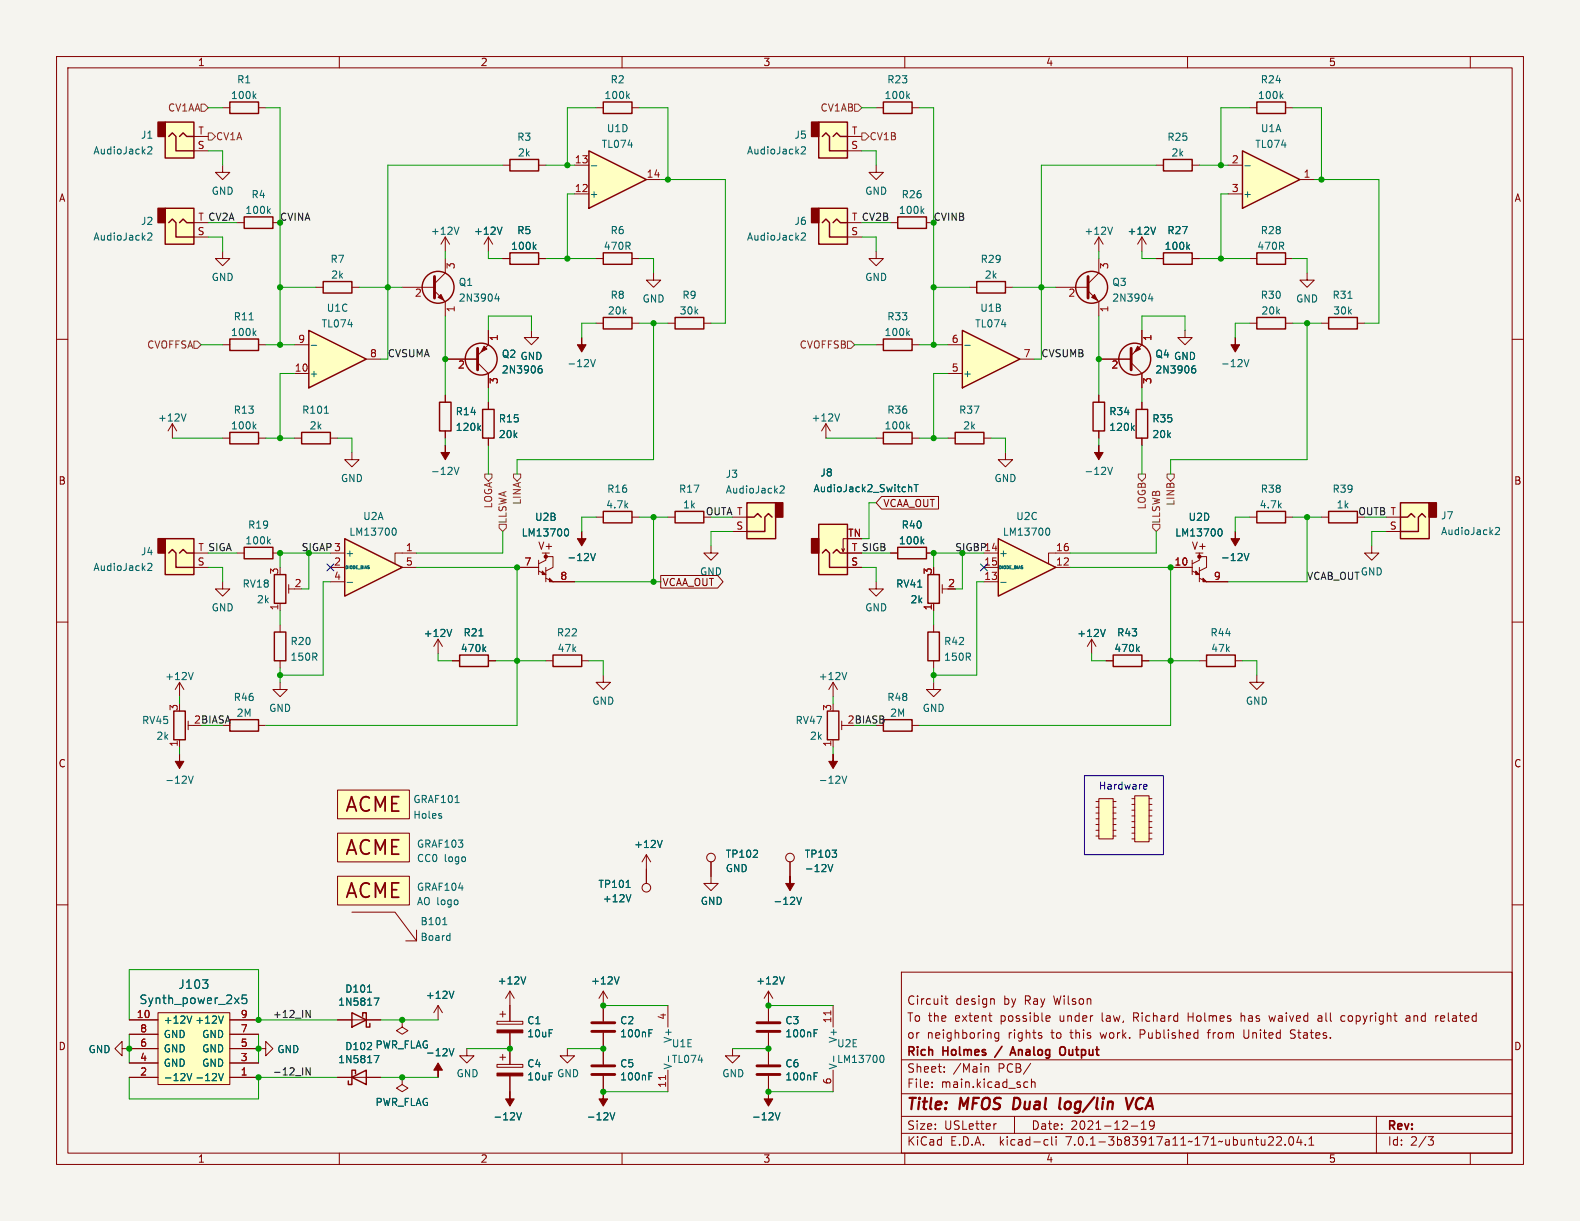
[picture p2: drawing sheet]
<svg xmlns="http://www.w3.org/2000/svg" width="279mm" height="216mm" viewBox="0 0 279 216" stroke-linecap="round" stroke-linejoin="round" font-family="sans-serif">
<path d="M0 0h279.4v215.9h-279.4z" fill="#f5f4ef" stroke="#f5f4ef" stroke-width=".18"/>
<g fill="none" stroke="#840000" stroke-width=".18">
<path d="M10 10h259.4v195.9h-259.4zM12 12h255.4v191.9h-255.4zM60 10v2M105.4 19.1h1.3M110 10v2M111.8 19.1h1.2M154.9 19.1h1.3M160 10v2M161.3 19.1h1.3M210 10v2M260 10v2M10 60h2"/>
<path d="M267.4 60h2M10 110h2M267.4 110h2M10 160h2M267.4 160h2M159.4 171.9h108v32h-108zM167 176.6h.6M167.3 176.1v1.3l.3 .2M174.8 179.6h.6M175.6 176.6l.2 .2v.8M185.2 179.6l.4 .1 .1 .3-.7 .1M246.5 179.6h.5"/>
<path d="M253.9 179.6v1M254 179.7l-.1 .2M159.4 197.4h108M159.4 193.4h108M159.4 187.4h108M164.8 192.2v.1M164.8 191.4v.1M167 189.5v.1M167 188.7v.1M174.2 188.7l.2-.1 .4 .1v.9M175.1 180.5l.3 .1M176.2 198.7l-.3 .1"/>
<path d="M176.6 182.6v1.2l-.3 .3-.3-.1M176.6 182.7l-.4-.1-.3 .3v.4l.1 .2h.6M179.4 197.4v3M181.3 191.3l.5 .1M181.8 192.2l-.5 .1M182.3 188l-1.3 2M182.4 191.4l.2-.1 .4 .1v.9M182.4 190.8v1.5M183.8 183.1l.4 .1 .1 .2-.3 .2h-.2M183.8 182.6l.4 .1M185.6 180.5l-.4 .1M200 199.1h1.2"/>
<path d="M201.8 199.7h.9M201.8 198.6l.5-.4v1.5M204.1 198.8l-.3 .3h-.4l-.1-.3 .1-.5 .4-.1 .2 .1a.99 .99 0 0 1-.3 1.4h-.3M211.4 182.6l.4 .1M211.8 183.5l-.4 .1M211.8 182.1v1.5M243.4 197.4v6.5M246.8 180.5l.2 .1M248.7 180.1v.4M60 203.9v2M110 203.9v2M159.4 200.4h108"/>
<path d="M160 203.9v2M184.9 201.5l.4 .1M185.3 202.4l-.4 .1M186 201v1.3l.2 .2M186.8 201v.1M186.8 201.5v1M210 203.9v2M224.3 202.5h.9M225.1 201.1v.5M225.8 201.1l.5-.1 .2 .1 .1 .3-.9 1.1h.9M227.3 202.4v.1M228 201.1l.3-.1a.81 .81 0 0 1 .5 .6 .81 .81 0 0 1-.3 .8l-.1 .1a.81 .81 0 0 1-.4-1.4z"/>
<path d="M229.7 200.9l-.4 1.1h1M230 201.5v1M230.8 202.4v.1M231.5 202.5h.8M231.5 201.4l.4-.4v1.5M252.5 201h1l-.5 .6 .4 .1 .1 .5-.3 .3h-.4M260 203.9v2"/>
</g>
<path d="M187.5 194.1l-.2 1.7 .3 .3M199.1 194.1l.4 2 .9-2" fill="none" stroke="#840000" stroke-width=".4"/>
<path d="M178.6 186.6l.5-1.5 .5 1.5M178.8 186.2h.7M187.5 185.3a.51 .51 0 0 1 .8 0M187.5 186.4a.51 .51 0 0 0 .8 0" fill="none" stroke="#840000" stroke-width=".3"/>
<path d="M218.4 94v1.3h.8l-.8 1.2-.7-1.2h.7z" fill="#840000" stroke="#840000" stroke-width=".18"/>
<path d="M110.9 16.9l.4 .5M111.3 16.6l-.5 .5M160.5 16.9l.3 .5M160.8 16.6l-.4 .5M220 97.9l.4 1.2 .5-1.2" fill="none" stroke="#006464" stroke-width=".18"/>
<path d="M106.7 18h5.1v2.1h-5.1zM156.2 18h5.1v2.1h-5.1z" fill="none" stroke="#840000" stroke-width=".25"/>
<path d="M104.1 26.7l10.2 5.1-10.2 5z" fill="#ffffc2"/>
<g fill="none" stroke="#840000" stroke-width=".25">
<path d="M104.1 26.7l10.2 5.1-10.2 5zM144.8 21.6h5.1v6.3h-5.1zM145.4 24.1l.6-.6 .7 .6v2.6h3.2M147.3 24.1l.7-.6 .6 .6h1.3M106.7 44.7h5.1v2h-5.1zM222.2 90.4h5.1v2.1h-5.1zM234.9 90.4h5.1v2.1h-5.1zM247.6 88.9h5.1v6.4h-5.1zM247.6 91.4h1.3l.7-.6 .6 .6M252.1 91.4l-.6-.6-.7 .6v2.6h-3.2M213.4 115.8h5v2.1h-5zM30.7 125.7h2.1v5.1h-2.1z"/>
<path d="M40.6 127.3h5.1v2h-5.1z"/>
<circle cx="77.5" cy="50.8" r="2.82"/>
<circle cx="193" cy="50.8" r="2.82"/>
</g>
<g fill="none" stroke="#840000" stroke-width=".18">
<path d="M101.6 34.3h2.5M101.6 29.2h2.5M114.3 31.8h2.5M149.9 26.7h2.5M149.9 24.1h2.5M71.1 50.8h5.7M76.8 51.4l1.9 1.9v2.6M78.7 41.9l-.7 1.3M78.7 41.9v2.6M78.7 45.7v2.6l-1.9 1.9M78.7 41.9l.8 1.3M105.4 45.7h1.3"/>
<path d="M111.8 45.7h1.2M115.6 48.3v1.2h1.2l-1.2 1.3-1.3-1.3h1.3M186.7 50.8h5.7M192.4 51.4l1.9 1.9v2.6M194.3 45.7v2.6l-1.9 1.9M201.9 41.9l-.7 1.3M201.9 41.9v2.6M201.9 41.9l.8 1.3M210.8 99.1v2.5M212.1 97.8v1.3l-1.3 .6M212.1 98.4h1.3v1.9l-1.3 .7M221 91.4h1.2"/>
<path d="M227.3 91.4h1.3M233.7 91.4h1.2M242.6 96.5v1.3h-1.3l1.3 1.3 1.2-1.3h-1.2M245.1 94h2.5M245.1 91.4h2.5M207 100.3h3.8M210.8 101l1.3 .6M212.1 102.2l1.3 .7h3.8M212.1 100.3v2.6M212.1 116.8h1.3M218.4 116.8h1.3M222.2 119.4v1.3h1.3l-1.3 1.2-1.2-1.2h1.2"/>
<path d="M31.7 120.7l-.7 1.2M31.7 120.7v2.5M31.7 130.8v1.3M31.7 120.7l.8 1.2M33.3 127.5v1.5M33.3 128.3h1M45.7 128.3h1.3M49.5 120.7v1.2h1.3l-1.3 1.3-1.2-1.3h1.2"/>
</g>
<path d="M104.6 29.3h.9M141.7 26.1l.5-.2 .2 .4-.8 .9h.8M81.2 40.2l-.5 1.2M87.8 51.9l-.3 .9h.8M88.1 52.4v.9M203.4 51.9l-.3 .9h.8M203.7 52.4v.9M204.3 40.2l-.4 1.2M215.7 93.5a.68 .68 0 0 1 .4 .6 .68 .68 0 0 1-.4 .7M264.4 93.4l.5-.1 .3 .3-.8 .9h.8M34.2 118.9l-.5 1.3" fill="none" stroke="#006464" stroke-width=".18"/>
<g fill="#ffffc2" stroke="#ffffc2" stroke-width=".18">
<path d="M247.6 88.9h5.1v6.4h-5.1z"/>
<path d="M144.8 21.6h5.1v6.3h-5.1z"/>
</g>
<g fill="#840000" stroke="#840000" stroke-width=".25">
<path d="M252.7 88.9h1.3v2.5h-1.3z"/>
<path d="M143.5 21.6h1.3v2.5h-1.3z"/>
<circle cx="212.1" cy="98.4" r=".25"/>
</g>
<g fill="#840000" stroke="#840000" stroke-width=".18">
<path d="M211.5 101l.6 .6h-.6z"/>
<path d="M212.7 102.2l.7 .7h-.7z"/>
<path d="M77.5 52.6l.5-.5 .5 1z"/>
<path d="M193.5 52.1l.6 1-1.1-.5z"/>
</g>
<path d="M76.8 48.9v3.8M192.4 48.9v3.8" fill="none" stroke="#840000" stroke-width=".51"/>
<path d="M170.2 58.4l10.1 5.1-10.1 5.1z" fill="#ffffc2"/>
<g fill="none" stroke="#840000" stroke-width=".25">
<path d="M40.6 18h5.1v2.1h-5.1zM29.2 21.6h5.1v6.3h-5.1zM29.2 36.8h5.1v6.4h-5.1zM29.8 24.1l.7-.6 .6 .6v2.6h3.2M29.8 39.4l.7-.7 .6 .7v2.5h3.2M31.7 24.1l.7-.6 .6 .6h1.3M31.7 39.4l.7-.7 .6 .7h1.3M43.2 38.4h5.1v2h-5.1zM90.2 28.2h5v2h-5zM144.8 36.8h5.1v6.4h-5.1zM145.4 39.4l.6-.7 .7 .7v2.5h3.2M147.3 39.4l.7-.7 .6 .7h1.3"/>
<path d="M40.6 59.9h5.1v2.1h-5.1zM90.2 44.7h5v2h-5zM106.7 56.1h5.1v2.1h-5.1zM119.4 56.1h5.1v2.1h-5.1zM170.2 58.4l10.1 5.1-10.1 5.1zM172.7 49.8h5.1v2h-5.1zM40.6 76.5h5.1v2h-5.1zM53.3 76.5h5.1v2h-5.1zM156.2 76.5h5.1v2h-5.1zM168.9 76.5h5.1v2h-5.1zM29.2 95.3h5.1v6.3h-5.1zM29.8 97.8l.7-.6 .6 .6v2.5h3.2"/>
<path d="M31.7 97.8l.7-.6 .6 .6h1.3M43.2 96.8h5.1v2h-5.1zM106.7 90.4h5.1v2.1h-5.1zM119.4 90.4h5.1v2.1h-5.1zM132.1 88.9h5.1v6.4h-5.1zM132.1 91.4h1.2l.7-.6 .6 .6M136.5 91.4l-.6-.6-.6 .6v2.6h-3.2M144.8 92.7h5.1v8.9h-5.1zM145.4 97.8l.6-.6 .7 .6v2.5h3.2M147.3 97.8l.7-.6 .6 .6h1.3M158.7 96.8h5.1v2h-5.1zM48.5 101.6h2v5.1h-2z"/>
<path d="M48.5 111.8h2v5h-2zM97.8 115.8h5.1v2.1h-5.1zM164.1 101.6h2v5.1h-2zM164.1 111.8h2v5h-2zM196.8 115.8h5.1v2.1h-5.1zM146.3 125.7h2v5.1h-2zM156.2 127.3h5.1v2h-5.1zM62.2 179.1l2.6 1.2-2.6 1.3zM64.1 179.7v-.6h.7v2.5h.6v-.6M62.2 190.5l2.6-1.3v2.6zM62.9 189.9v-.7h-.7v2.6h-.6v-.7"/>
<circle cx="85.1" cy="63.5" r="2.82"/>
</g>
<g fill="none" stroke="#840000" stroke-width=".18">
<path d="M39.4 19.1h1.2M45.7 19.1h1.3M34.3 39.4h2.5M34.3 26.7h2.5M34.3 24.1h2.5M39.4 29.2v1.3h1.2l-1.2 1.3-1.3-1.3h1.3M41.9 39.4h1.3M48.3 39.4h1.2M88.9 29.2h1.3M95.2 29.2h1.3M149.9 39.4h2.5M154.9 29.2v1.3h1.3l-1.3 1.3-1.2-1.3h1.2"/>
<path d="M34.3 41.9h2.5M39.4 44.5v1.2h1.2l-1.2 1.3-1.3-1.3h1.3M86.4 58.4v2.6l-1.9 1.9M86.4 41.9l-.8 1.3M86.4 41.9v2.6M86.4 41.9l.7 1.3M88.9 45.7h1.3M94 58.4v1.3h1.2l-1.2 1.3-1.3-1.3h1.3M95.2 45.7h1.3M105.4 57.2h1.3M111.8 57.2h1.2M118.1 57.2h1.3"/>
<path d="M124.5 57.2h1.2M149.9 41.9h2.5M154.9 44.5v1.2h1.3l-1.3 1.3-1.2-1.3h1.2M171.4 50.8h1.3M177.8 50.8h1.3M194.3 41.9l-.8 1.3M194.3 41.9v2.6M194.3 41.9l.8 1.3M30.5 74.9l-.8 1.3M30.5 74.9v2.6M30.5 74.9l.7 1.3M39.4 61h1.2"/>
<path d="M39.4 77.5h1.2M45.7 61h1.3M45.7 77.5h1.3M52.1 77.5h1.2M58.4 77.5h1.3M78.7 63.5h5.8M84.5 64.1l1.9 1.9v2.6M146 74.9l-.7 1.3M146 74.9v2.6M146 74.9l.8 1.3M154.9 77.5h1.3M161.3 77.5h1.3"/>
<path d="M167.6 66h2.6M167.6 61h2.6M167.6 77.5h1.3M174 77.5h1.3M180.3 63.5h2.6M34.3 97.8h2.5M41.9 97.8h1.3M48.3 97.8h1.2M62.2 80v1.3h1.3l-1.3 1.3-1.2-1.3h1.2M95.2 99.1v2.5M96.5 97.8v1.3l-1.3 .6M96.5 98.4h1.3v1.9l-1.3 .7"/>
<path d="M105.4 91.4h1.3M111.8 91.4h1.2M118.1 91.4h1.3M125.7 96.5v1.3h-1.2l1.2 1.3 1.3-1.3h-1.3M129.5 94h2.6M129.5 91.4h2.6M149.4 97l-.3 .5M149.9 95.3h-.8v2.2l-.3-.5M149.9 97.8h2.5M157.5 97.8h1.2M163.8 97.8h1.3M177.8 80v1.3h1.3l-1.3 1.3-1.3-1.3h1.3"/>
<path d="M34.3 100.3h2.5M39.4 102.9v1.2h1.2l-1.2 1.3-1.3-1.3h1.3M49.5 106.7v1.3M49.5 110.5v1.3M49.5 116.8v1.3M51.1 103.4v1.5M51.1 104.1h1M91.4 100.3h3.8M95.2 101l1.3 .6M96.5 116.8h1.3M96.5 102.2l1.3 .7h3.8M96.5 100.3v2.6"/>
<path d="M102.9 116.8h1.2M106.7 119.4v1.3h1.2l-1.2 1.2-1.3-1.2h1.3M149.9 100.3h2.5M154.9 102.9v1.2h1.3l-1.3 1.3-1.2-1.3h1.2M165.1 106.7v1.3M165.1 110.5v1.3M165.1 116.8v1.3M166.6 104.1h1M166.6 103.4v1.5M193 113l-.7 1.3M193 113v2.6M193 113l.8 1.3"/>
<path d="M195.6 116.8h1.2M201.9 116.8h1.3M147.3 120.7v2.5M147.3 130.8v1.3M147.3 120.7l-.7 1.2M147.3 120.7l.8 1.2M148.8 127.5v1.5M148.8 128.3h1.1M161.3 128.3h1.3M165.1 120.7v1.2h1.3l-1.3 1.3-1.3-1.3h1.3M114.3 151.1l-.8 1.3M114.3 151.1v5.1"/>
<path d="M114.3 151.1l.8 1.3M125.7 152.4v3.8h1.3l-1.3 1.3-1.2-1.3h1.2M139.7 152.4v2.5M193.8 147.8h.5M193.8 146.8h.5M193.8 145.8h.5M193.8 144.8h.5M193.8 143.8h.5M193.8 142.7h.5M193.8 141.7h.5M194.3 141.2h2.5v7.1h-2.5zM196.8 147.8h.6"/>
<path d="M196.8 146.8h.6M196.8 145.8h.6M196.8 144.8h.6M196.8 143.8h.6M196.8 142.7h.6M196.8 141.7h.6M200.2 148.3h.5M200.2 147.3h.5M200.2 146.3h.5M200.2 145.3h.5M200.2 144.3h.5M200.2 143.3h.5"/>
<path d="M200.2 142.2h.5M200.2 141.2h.5M200.7 140.7h2.5v8.1h-2.5zM203.2 148.3h.5M203.2 147.3h.5M203.2 146.3h.5M203.2 145.3h.5M203.2 144.3h.5M203.2 143.3h.5M203.2 142.2h.5M203.2 141.2h.5M27.9 179.1h12.7v12.7h-12.7z"/>
<path d="M88.4 179.3h1M88.9 178.8v1M90.2 175.3l-.8 1.2M90.2 175.3v5.3M90.2 175.3l.7 1.2M106.7 175.3v5.3M106.7 175.3l-.8 1.2M106.7 175.3l.7 1.2M118.1 177.8v3.8M135.9 175.3v5.3M135.9 175.3l-.8 1.2M135.9 175.3l.8 1.2"/>
<path d="M147.3 177.8v3.8M22.9 190.5h5M22.9 180.3h5M22.9 188h5M22.9 185.4h5M22.9 182.9h5M40.6 185.4h6.4v1.3l1.3-1.3-1.3-1.2v1.2M40.6 190.5h5.1M40.6 180.3h5.1M40.6 188h5.1M40.6 182.9h5.1M59.7 190.5h7.6"/>
<path d="M59.7 180.3h7.6M71.1 190.5v1.3l-1 .6 1 .6 1-.6-1-.6M71.1 190.5h.1M71.1 180.3v1.3l-1 .6 1 .7 1-.7-1-.6M71.1 180.3h.1M82.5 185.4v1.3h1.3l-1.3 1.3-1.2-1.3h1.2M87.9 188.2h4.6v.5h-4.6zM87.9 180.6h4.6v.5h-4.6zM88.4 186.9h1M88.9 186.4v1.1M90.2 182.6v5.6M90.2 190.2v2.8"/>
<path d="M100.3 185.4v1.3h1.3l-1.3 1.3-1.2-1.3h1.2M106.7 182.6v5.6M106.7 190.2v2.8M118.1 189.2v3.8M129.5 185.4v1.3h1.3l-1.3 1.3-1.2-1.3h1.2M135.9 182.6v5.6M135.9 190.2v2.8M147.3 189.2v3.8"/>
<circle cx="114.3" cy="157" r=".76"/>
<circle cx="125.7" cy="151.6" r=".76"/>
<circle cx="139.7" cy="151.6" r=".76"/>
</g>
<g fill="none" stroke="#006464" stroke-width=".18">
<path d="M44.9 16.9l.4 .5M45.3 16.6l-.5 .5M26.1 26.1l.5-.2 .3 .4-.8 .9h.8M47.4 37.3l.4 .4M47.8 36.9l-.5 .5M26.1 41.3l.5-.1 .3 .4-.8 .9h.8M44.9 58.9l.4 .4M45.3 58.5l-.5 .5M88.8 40.2l-.4 1.2M94.4 43.6l.4 .5M94.8 43.3l-.5 .4M141.7 41.3l.5-.1 .2 .4-.8 .9h.8"/>
<path d="M196.7 40.2l-.4 1.2M32.9 73.2l-.4 1.3M44.9 75.4l.4 .4M45.3 75l-.5 .5M57.4 73.1h.7M95.4 65.2h.2l.3 .2-.1 .4-.4 .2M95.8 64.7h-.4M104.4 63.6l.5 1.2 .4-1.2M148.5 73.2l-.5 1.3M160.5 75.4l.3 .4M160.8 75l-.4 .5M170.6 61.1h1"/>
<path d="M26.1 99.7l.5-.1 .3 .4-.8 .9h.8M47.4 95.7l.4 .5M47.8 95.3l-.5 .5M100.1 93.5a.68 .68 0 0 1 .5 .6 .68 .68 0 0 1-.5 .7M104.4 97.9l.5 1.2 .4-1.2M138 86l.4-.1 .3 .4-.8 .9h.8M160.7 86.2h.5v.7M161.6 85.7h.8M162 85.7v1.2M163 95.7l.4 .5M163.4 95.3l-.5 .5M149.7 118.9l-.4 1.3"/>
<path d="M195.5 111.3l-.5 1.3M201.1 114.7l.4 .5M201.5 114.4l-.5 .5M148.9 137.2l.4 1.3 .4-1.3M110.7 156.9h.7M111.6 158.2l-.5 1.3M117.1 148.6l-.4 1.3M140.9 158.7l.4 1.2 .4-1.2M146.4 152.9l.4 1.2 .5-1.2M33.9 179.7l-.4 1.2M39.5 179.7l-.4 1.2M41.5 176.4l.8 1.1"/>
<path d="M42.3 176.4l-.8 1.1M43.6 175.9h-.7l-.1 .8 .2-.2 .5 .1 .2 .2-.1 .5-.2 .2-.6-.2M65 175.4h.7M66.2 176.5h.8l-.5 1.3M93 172.7l-.5 1.3M109.5 172.7l-.4 1.3M138.7 172.7l-.4 1.3M33.1 189.8l.4 1.3 .4-1.3M38.7 189.8l.4 1.3 .4-1.3M66.2 186.6h.8l-.5 1.3M79.4 185.4l.4 1.3 .5-1.3M91.4 196.8l.4 1.2 .4-1.2"/>
<path d="M107.9 196.8l.4 1.2 .4-1.2M114.8 189.7h.6M114.8 182.1h.6M137.1 196.8l.4 1.2 .4-1.2M144 189.7h.6M144 182.1h.6M147.4 186.7v1M155.9 186.6a.68 .68 0 0 1 .4 .6 .68 .68 0 0 1-.4 .7"/>
</g>
<g fill="#ffffc2" stroke="#ffffc2" stroke-width=".18">
<path d="M29.2 95.3h5.1v6.3h-5.1z"/>
<path d="M144.8 36.8h5.1v6.4h-5.1z"/>
<path d="M29.2 21.6h5.1v6.3h-5.1z"/>
<path d="M29.2 36.8h5.1v6.4h-5.1z"/>
<path d="M200.7 140.7h2.5v8.1h-2.5z"/>
<path d="M194.3 141.2h2.5v7.1h-2.5z"/>
<path d="M27.9 179.1h12.7v12.7h-12.7z"/>
<path d="M132.1 88.9h5.1v6.4h-5.1z"/>
<path d="M144.8 92.7h5.1v8.9h-5.1z"/>
</g>
<g fill="#840000" stroke="#840000" stroke-width=".25">
<path d="M27.9 95.3h1.3v2.5h-1.3z"/>
<path d="M143.5 36.8h1.3v2.6h-1.3z"/>
<path d="M27.9 21.6h1.3v2.5h-1.3z"/>
<path d="M27.9 36.8h1.3v2.6h-1.3z"/>
<path d="M137.2 88.9h1.2v2.5h-1.2z"/>
<path d="M143.5 95.3h1.3v2.5h-1.3z"/>
<circle cx="96.5" cy="98.4" r=".25"/>
</g>
<path d="M84.5 61.6v3.8M104.6 190h4.1M104.6 188.5h4.1M104.6 182.4h4.1M104.6 180.8h4.1M133.9 190h4M133.9 188.5h4M133.9 182.4h4M133.9 180.8h4" fill="none" stroke="#840000" stroke-width=".51"/>
<g fill="#840000" stroke="#840000" stroke-width=".18">
<path d="M85.6 61.2l.5 .5-1 .5z"/>
<path d="M139.7 154.9v1.3h.8l-.8 1.3-.8-1.3h.8z"/>
<path d="M87.9 189.7h4.6v.5h-4.6z"/>
<path d="M90.2 193v1.3h.7l-.7 1.3-.8-1.3h.8z"/>
<path d="M87.9 182.1h4.6v.5h-4.6z"/>
<path d="M135.9 193v1.3h.8l-.8 1.3-.8-1.3h.8z"/>
<path d="M106.7 193v1.3h.7l-.7 1.3-.8-1.3h.8z"/>
<path d="M77.5 188l.7 1.2h-.7v1.3v-1.3h-.8z"/>
<path d="M147.3 133.4v1.2h.8l-.8 1.3-.7-1.3h.7z"/>
<path d="M102.9 59.7v1.3h.7l-.7 1.2-.8-1.2h.8z"/>
<path d="M102.9 94v1.3h.7l-.7 1.2-.8-1.2h.8z"/>
<path d="M95.9 101l.6 .6h-.6z"/>
<path d="M97.2 102.2l.6 .7h-.6z"/>
</g>
<path d="M146.9 178.7v.8M117.7 190.2v.7" fill="none" stroke="#a90000" stroke-width=".18"/>
<path d="M61 95.3l10.1 5-10.1 5.1z" fill="#ffffc2"/>
<g fill="none" stroke="#840000" stroke-width=".18">
<path d="M157.5 39.4h1.2M163.8 39.4h1.3M55.9 50.8h1.2M62.2 50.8h1.3M154.9 61h1.3M161.3 61h1.3M58.4 97.8h2.6M73.7 97.8h-3.9v1.9M58.4 100.3h2.6M58.4 102.9h2.6M71.1 100.3h2.6M77.5 113l-.8 1.3"/>
<path d="M77.5 113v2.6M77.5 113l.7 1.3M80 116.8h1.3M86.4 116.8h1.2M59.7 147.3h12.7v5.1h-12.7zM62.2 161.3h7.6l3.9 5.1v-1.9M71.8 166.4h1.9M77.5 177.8v2.5M77.5 177.8l-.8 1.3M77.5 177.8l.7 1.3"/>
</g>
<path d="M158.7 38.4h5.1v2h-5.1zM57.1 49.8h5.1v2h-5.1zM156.2 59.9h5.1v2.1h-5.1zM61 95.3l10.1 5-10.1 5.1zM81.3 115.8h5.1v2.1h-5.1z" fill="none" stroke="#840000" stroke-width=".25"/>
<g fill="none" stroke="#006464" stroke-width=".18">
<path d="M163 37.3l.4 .4M163.4 36.9l-.5 .5M160.5 58.9l.3 .4M160.8 58.5l-.4 .5M69.6 93.4a.68 .68 0 0 1 .5 .6 .68 .68 0 0 1-.5 .6M61.4 103h1M79.9 111.3l-.4 1.3M85.5 114.7l.4 .5M85.9 114.4l-.5 .5M78.3 163.5h.7M79.4 165.4l.2 .1M79.6 165v1.3"/>
<path d="M79.6 166.2l-.2 .1M80.3 175.3l-.5 1.2"/>
</g>
<path d="M59.7 147.3h12.7v5.1h-12.7z" fill="#ffffc2" stroke="#ffffc2" stroke-width=".18"/>
<path d="M176.5 95.3l10.2 5-10.2 5.1z" fill="#ffffc2"/>
<g fill="none" stroke="#840000" stroke-width=".18">
<path d="M204.5 29.2h1.2M210.8 29.2h1.3M204.5 45.7h1.2M209.5 58.4v1.3h1.3l-1.3 1.3-1.2-1.3h1.2M210.8 45.7h1.3M233.7 57.2h1.2M240 57.2h1.3M174 97.8h2.5M189.2 97.8h-3.8v1.9M174 100.3h2.5M174 102.9h2.5M186.7 100.3h2.5"/>
<path d="M59.7 154.9h12.7v5.1h-12.7z"/>
</g>
<path d="M205.7 28.2h5.1v2h-5.1zM205.7 44.7h5.1v2h-5.1zM234.9 56.1h5.1v2.1h-5.1zM176.5 95.3l10.2 5-10.2 5.1z" fill="none" stroke="#840000" stroke-width=".25"/>
<path d="M210 43.6l.4 .5M210.4 43.3l-.5 .4M220 63.6l.4 1.2 .5-1.2M185.2 93.4a.68 .68 0 0 1 .4 .6 .68 .68 0 0 1-.4 .6M177 103h.9" fill="none" stroke="#006464" stroke-width=".18"/>
<path d="M218.4 59.7v1.3h.8l-.8 1.2-.7-1.2h.7z" fill="#840000" stroke="#840000" stroke-width=".18"/>
<path d="M59.7 154.9h12.7v5.1h-12.7z" fill="#ffffc2" stroke="#ffffc2" stroke-width=".18"/>
<path d="M54.6 58.4l10.2 5.1-10.2 5.1z" fill="#ffffc2"/>
<g fill="none" stroke="#840000" stroke-width=".25">
<path d="M54.6 58.4l10.2 5.1-10.2 5.1zM222.2 44.7h5.1v2h-5.1zM222.2 56.1h5.1v2.1h-5.1zM77.7 71.1h2.1v5.1h-2.1zM85.3 72.4h2.1v5.1h-2.1zM193.3 71.1h2v5.1h-2zM200.9 72.4h2v5.1h-2z"/>
<circle cx="200.7" cy="63.5" r="2.82"/>
</g>
<g fill="none" stroke="#840000" stroke-width=".18">
<path d="M201.9 58.4v2.6l-1.9 1.9M221 45.7h1.2M221 57.2h1.2M227.3 45.7h1.3M227.3 57.2h1.3M231.1 48.3v1.2h1.3l-1.3 1.3-1.2-1.3h1.2M52.1 66h2.5M52.1 61h2.5M64.8 63.5h2.5M78.7 69.9v1.2M78.7 76.2v1.3M86.4 71.1v1.3"/>
<path d="M86.4 77.5v1.2M194.3 63.5h5.7M194.3 69.9v1.2M194.3 76.2v1.3M200 64.1l1.9 1.9v2.6M201.9 71.1v1.3M201.9 77.5v1.2M59.7 139.7h12.7v5.1h-12.7z"/>
</g>
<path d="M55 61.1h1M84.6 75.6l.4 .5M85 75.3l-.5 .5M200.2 75.6l.4 .5M200.6 75.3l-.5 .5M211 65.2h.3l.1 .2v.4l-.4 .2M211.3 64.7h-.3M80.3 82.6l.4 1.3 .5-1.3M195.9 82.6l.4 1.3 .4-1.3M33.3 137.2l.4 1.3 .5-1.3M78.1 144.3v.3M80.5 141.9h.7" fill="none" stroke="#006464" stroke-width=".18"/>
<g fill="#840000" stroke="#840000" stroke-width=".18">
<path d="M194.3 78.7v1.3h.8l-.8 1.3-.8-1.3h.8z"/>
<path d="M78.7 78.7v1.3h.8l-.8 1.3-.7-1.3h.7z"/>
<path d="M201.2 61.2l.5 .5-1 .5z"/>
<path d="M31.7 133.4v1.2h.8l-.8 1.3-.7-1.3h.7z"/>
</g>
<path d="M200 61.6v3.8" fill="none" stroke="#840000" stroke-width=".51"/>
<path d="M59.7 139.7h12.7v5.1h-12.7z" fill="#ffffc2" stroke="#ffffc2" stroke-width=".18"/>
<path d="M219.7 26.7l10.2 5.1-10.2 5z" fill="#ffffc2"/>
<path d="M222.2 18h5.1v2.1h-5.1zM219.7 26.7l10.2 5.1-10.2 5z" fill="none" stroke="#840000" stroke-width=".25"/>
<g fill="none" stroke="#840000" stroke-width=".18">
<path d="M221 19.1h1.2M227.3 19.1h1.3M217.2 29.2h2.5M217.2 34.3h2.5M229.9 31.8h2.5M86.4 58.4v2.6M88.9 45.7h1.3M95.2 45.7h1.3M201.9 58.4v2.6M204.5 45.7h1.2M210.8 45.7h1.3M78.7 69.9v1.2"/>
<path d="M78.7 76.2v1.3M78.7 63.5h5.8M86.4 66v2.6M86.4 71.1v1.3M86.4 77.5v1.2M194.3 63.5h5.7M194.3 69.9v1.2M194.3 76.2v1.3M201.9 66v2.6M201.9 71.1v1.3M201.9 77.5v1.2M149.9 97.8h2.5"/>
<path d="M155.9 87.8h10.1v2.2h-10.1l-1-1.1zM157.5 97.8h1.2M163.8 97.8h1.3M80 116.8h1.3M86.4 116.8h1.2M91.4 100.3h3.8M97.8 102.9h3.8M116.8 101.8h10.1l1 1.1-1 1.1h-10.1zM149.9 100.3h2.5M165.1 106.7v1.3M195.6 116.8h1.2M201.9 116.8h1.3"/>
<path d="M207 100.3h3.8M213.4 102.9h3.8M114.3 153.7v2.5M125.7 152.4v2.5M139.7 152.4v2.5M90.2 177.8v2.8M106.7 177.8v2.8M135.9 177.8v2.8M21.6 185.4v-1.2l-1.3 1.2 1.3 1.3v-1.3h6.3M22.9 190.5h5M22.9 180.3h5M22.9 188h5"/>
<path d="M22.9 182.9h5M40.6 190.5h5.1M40.6 180.3h5.1M40.6 188h5.1M40.6 185.4h5.1M40.6 182.9h5.1M59.7 190.5h2.5M59.7 180.3h2.5M64.8 190.5h2.5M64.8 180.3h2.5M71.1 190.5h.1M71.1 180.3h.1"/>
<path d="M90.2 182.6v5.6M90.2 190.2v2.8M106.7 182.6v5.6M106.7 190.2v2.8M135.9 182.6v5.6M135.9 190.2v2.8"/>
</g>
<g fill="none" stroke="#006464" stroke-width=".18">
<path d="M226.5 16.9l.4 .5M226.9 16.6l-.5 .5M220.1 29.3h1M88.8 40.2l-.4 1.2M94.4 43.6l.4 .5M94.8 43.3l-.5 .4M204.3 40.2l-.4 1.2M210 43.6l.4 .5M210.4 43.3l-.5 .4M84.6 75.6l.4 .5M85 75.3l-.5 .5M95.4 65.2h.2l.3 .2-.1 .4-.4 .2"/>
<path d="M95.8 64.7h-.4M200.2 75.6l.4 .5M200.6 75.3l-.5 .5M211 65.2h.3l.1 .2v.4l-.4 .2M211.3 64.7h-.3M100.1 93.5a.68 .68 0 0 1 .5 .6 .68 .68 0 0 1-.5 .7M104.4 97.9l.5 1.2 .4-1.2M160.7 86.2h.5v.7M161.6 85.7h.8M162 85.7v1.2M163 95.7l.4 .5M163.4 95.3l-.5 .5"/>
<path d="M215.7 93.5a.68 .68 0 0 1 .4 .6 .68 .68 0 0 1-.4 .7M220 97.9l.4 1.2 .5-1.2M79.9 111.3l-.4 1.3M85.5 114.7l.4 .5M85.9 114.4l-.5 .5M195.5 111.3l-.5 1.3M201.1 114.7l.4 .5M201.5 114.4l-.5 .5M110.7 156.9h.7M111.6 158.2l-.5 1.3M117.1 148.6l-.4 1.3M140.9 158.7l.4 1.2 .4-1.2"/>
<path d="M146.4 152.9l.4 1.2 .5-1.2M33.9 179.7l-.4 1.2M39.5 179.7l-.4 1.2M41.5 176.4l.8 1.1M42.3 176.4l-.8 1.1M43.6 175.9h-.7l-.1 .8 .2-.2 .5 .1 .2 .2-.1 .5-.2 .2-.6-.2M65 175.4h.7M66.2 176.5h.8l-.5 1.3M80.3 175.3l-.5 1.2M93 172.7l-.5 1.3M109.5 172.7l-.4 1.3M138.7 172.7l-.4 1.3"/>
<path d="M33.1 189.8l.4 1.3 .4-1.3M38.7 189.8l.4 1.3 .4-1.3M66.2 186.6h.8l-.5 1.3M79.4 185.4l.4 1.3 .5-1.3M91.4 196.8l.4 1.2 .4-1.2M107.9 196.8l.4 1.2 .4-1.2M114.8 182.1h.6M114.8 189.7h.6M137.1 196.8l.4 1.2 .4-1.2M144 182.1h.6M144 189.7h.6"/>
</g>
<path d="M35.6 18.4h.6l.6 .7-.6 .6h-.6zM151.1 18.4h.7l.6 .7-.6 .6h-.7zM36.8 23.5h.7l.6 .6-.6 .7h-.7zM152.4 23.5h.6l.7 .6-.7 .7h-.6zM34.3 60.3h.6l.7 .7-.7 .6h-.6zM149.9 60.3h.6l.6 .7-.6 .6h-.6zM85.7 83.8h1.3v.7l-.6 .6-.7-.6zM88.3 92.7h1.2v.6l-.6 .7-.6-.7zM90.8 83.8h1.3v.7l-.7 .6-.6-.6zM201.3 83.8h1.3v.7l-.7 .6-.6-.6zM203.8 92.7h1.3v.6l-.6 .7-.7-.7zM206.4 83.8h1.2v.7l-.6 .6-.6-.6z" fill="none" stroke="#725600" stroke-width=".18"/>
<path d="M54.1 178.7l.8 1.2v-1.2M54.9 188.8v1.3l-.8-1.3v1.3" fill="none" stroke="#0f0f0f" stroke-width=".18"/>
<path d="M191.8 137.2h13.9v13.9h-13.9zM202.4 138.7l.4 .1v.2l-.6 .1M202.8 139.5h-.4" fill="none" stroke="#0000c2" stroke-width=".18"/>
<g fill="none" stroke="#009600" stroke-width=".18">
<path d="M36.8 19.1h2.6M47 19.1h2.5v41.9M105.4 19.1h-5.1v10.1M113 19.1h5.1v12.7M152.4 19.1h2.5M162.6 19.1h2.5v41.9M221 19.1h-5.1v10.1M228.6 19.1h5.1v12.7M36.8 39.4h5.1M36.8 26.7h2.6v2.5M88.9 29.2h-20.3v34.3h-1.3M96.5 29.2h5.1"/>
<path d="M101.6 34.3h-1.3v11.4M116.8 31.8h11.5v25.4h-2.6M152.4 26.7h2.5v2.5M152.4 39.4h5.1M204.5 29.2h-20.4v34.3h-1.2M212.1 29.2h5.1M217.2 34.3h-1.3v11.4M232.4 31.8h11.4v25.4h-2.5M36.8 41.9h2.6v2.6M49.5 50.8h6.4M63.5 50.8h7.6M78.7 44.5v1.2"/>
<path d="M78.7 55.9v14M86.4 44.5v1.2h2.5M86.4 58.4v-2.5h7.6v2.5M96.5 45.7h8.9M105.4 57.2h-2.5v2.5M113 57.2h5.1M113 45.7h2.6v2.6M115.6 57.2v24.1h-24.2v2.5M152.4 41.9h2.5v2.6M165.1 50.8h6.3M179.1 50.8h7.6M194.3 44.5v1.2"/>
<path d="M194.3 55.9v14M201.9 44.5v1.2h2.6M201.9 58.4v-2.5h7.6v2.5M212.1 45.7h8.9M221 57.2h-2.6v2.5M228.6 57.2h5.1M228.6 45.7h2.5v2.6M231.1 57.2v24.1h-24.1v2.5M30.5 77.5h8.9M35.6 61h3.8M47 77.5h5.1M47 61h5.1"/>
<path d="M52.1 66h-2.6v11.5M59.7 77.5h2.5v2.5M78.7 77.5v1.2M86.4 68.6v2.5M86.4 78.7v5.1M146 77.5h8.9M151.1 61h3.8M162.6 77.5h5M162.6 61h5M167.6 66h-2.5v11.5M175.3 77.5h2.5v2.5M194.3 77.5v1.2"/>
<path d="M201.9 68.6v2.5M201.9 78.7v5.1M36.8 97.8h5.1M54.6 97.8v6.3h-1.3M58.4 97.8h-8.9v2.5M88.9 94v3.8h-15.2M105.4 91.4h-2.5v2.6M113 91.4h5.1M115.6 91.4v11.5M125.7 91.4h3.8M129.5 94h-3.8v2.5M152.4 97.8h5.1"/>
<path d="M154.9 88.9h-1.2v6.4h-1.3M170.2 97.8v6.3h-1.3M174 97.8h-8.9v2.5M204.5 94v3.8h-15.3M221 91.4h-2.6v2.6M228.6 91.4h5.1M231.1 91.4v11.5h-13.9M241.3 91.4h3.8M245.1 94h-2.5v2.5M36.8 100.3h2.6v2.6M49.5 108v2.5M49.5 118.1v2.6"/>
<path d="M58.4 102.9h-1.3v16.5h-7.6M73.7 100.3h17.7v28h-44.4M77.5 115.6v1.2h2.5M87.6 116.8h8.9M101.6 102.9h15.2M104.1 116.8h2.6v2.6M152.4 100.3h2.5v2.6M165.1 108v2.5M165.1 118.1v2.6M174 102.9h-1.3v16.5h-7.6M189.2 100.3h17.8v28h-44.4M193 115.6v1.2h2.6"/>
<path d="M203.2 116.8h8.9M219.7 116.8h2.5v2.6M31.7 123.2v1.3M31.7 132.1v1.3M35.6 128.3h3.8M147.3 123.2v1.3M147.3 132.1v1.3M151.1 128.3h3.8M106.7 177.8h11.4M135.9 177.8h11.4M22.9 180.3v-8.8h22.8v8.8h14M22.9 182.9v5.1"/>
<path d="M22.9 190.5v3.8h22.8v-3.8h14M45.7 182.9v5.1M67.3 180.3h10.2M67.3 190.5h10.2M82.5 185.4h7.7M100.3 185.4h6.4M106.7 193h11.4M129.5 185.4h6.4M135.9 193h11.4"/>
</g>
<path d="M57.8 99.7l1.2 1.2M59 99.7l-1.2 1.2M173.4 99.7l1.2 1.2M174.6 99.7l-1.2 1.2" fill="none" stroke="#000084" stroke-width=".18"/>
<g fill="#009600" stroke="#009600" stroke-width=".18">
<circle cx="91.4" cy="116.8" r=".46"/>
<circle cx="91.4" cy="100.3" r=".46"/>
<circle cx="54.6" cy="97.8" r=".46"/>
<circle cx="71.1" cy="190.5" r=".46"/>
<circle cx="71.1" cy="180.3" r=".46"/>
<circle cx="45.7" cy="190.5" r=".46"/>
<circle cx="45.7" cy="185.4" r=".46"/>
<circle cx="45.7" cy="180.3" r=".46"/>
<circle cx="22.9" cy="185.4" r=".46"/>
<circle cx="68.6" cy="50.8" r=".46"/>
<circle cx="78.7" cy="63.5" r=".46"/>
<circle cx="115.6" cy="91.4" r=".46"/>
<circle cx="115.6" cy="57.2" r=".46"/>
<circle cx="165.1" cy="97.8" r=".46"/>
<circle cx="115.6" cy="102.9" r=".46"/>
<circle cx="165.1" cy="77.5" r=".46"/>
<circle cx="49.5" cy="39.4" r=".46"/>
<circle cx="49.5" cy="50.8" r=".46"/>
<circle cx="49.5" cy="77.5" r=".46"/>
<circle cx="49.5" cy="61" r=".46"/>
<circle cx="90.2" cy="185.4" r=".46"/>
<circle cx="135.9" cy="177.8" r=".46"/>
<circle cx="106.7" cy="177.8" r=".46"/>
<circle cx="106.7" cy="185.4" r=".46"/>
<circle cx="106.7" cy="193" r=".46"/>
<circle cx="135.9" cy="185.4" r=".46"/>
<circle cx="135.9" cy="193" r=".46"/>
<circle cx="49.5" cy="97.8" r=".46"/>
<circle cx="49.5" cy="119.4" r=".46"/>
<circle cx="207" cy="100.3" r=".46"/>
<circle cx="231.1" cy="91.4" r=".46"/>
<circle cx="100.3" cy="29.2" r=".46"/>
<circle cx="118.1" cy="31.8" r=".46"/>
<circle cx="194.3" cy="63.5" r=".46"/>
<circle cx="184.1" cy="50.8" r=".46"/>
<circle cx="233.7" cy="31.8" r=".46"/>
<circle cx="215.9" cy="29.2" r=".46"/>
<circle cx="231.1" cy="57.2" r=".46"/>
<circle cx="215.9" cy="45.7" r=".46"/>
<circle cx="170.2" cy="97.8" r=".46"/>
<circle cx="207" cy="116.8" r=".46"/>
<circle cx="165.1" cy="119.4" r=".46"/>
<circle cx="165.1" cy="50.8" r=".46"/>
<circle cx="165.1" cy="39.4" r=".46"/>
<circle cx="100.3" cy="45.7" r=".46"/>
<circle cx="165.1" cy="61" r=".46"/>
</g>
<g font-size="3.5" fill="#840000">
<text x="60.9" y="143.9">ACME</text>
<text x="60.9" y="151.5">ACME</text>
<text x="60.9" y="159.1">ACME</text>
</g>
<g font-size="2.8" fill="#840000">
<text x="160.4" y="196.7">Title:</text>
<text x="169.8" y="196.7">MFOS Dual</text>
<text x="188.6" y="196.7">log/lin</text>
<text x="201.1" y="196.7">VCA</text>
</g>
<g font-size="2.1" fill="#006464">
<text x="24.6" y="177.7">Synth_power_2x5</text>
<text x="31.5" y="175">J103</text>
</g>
<g font-size="2.1" fill="#840000">
<text x="160.4" y="177.8">Circuit</text>
<text x="169" y="177.8">design</text>
<text x="177.5" y="177.8">by</text>
<text x="181.2" y="177.8">Ray</text>
<text x="186.4" y="177.8">Wilson</text>
<text x="160.4" y="183.8">or</text>
<text x="160.4" y="180.8">To the</text>
<text x="163.9" y="183.8">neighboring</text>
<text x="168.8" y="180.8">extent</text>
<text x="176.9" y="180.8">possible</text>
<text x="178.3" y="183.8">rights</text>
<text x="185.9" y="183.8">to</text>
<text x="187.4" y="180.8">under</text>
<text x="189.4" y="183.8">this</text>
<text x="194.7" y="183.8">work.</text>
<text x="194.9" y="180.8">law,</text>
<text x="200.6" y="180.8">Richard</text>
<text x="201.7" y="183.8">Published</text>
<text x="210.3" y="180.8">Holmes</text>
<text x="213.9" y="183.8">from</text>
<text x="219.8" y="180.8">has</text>
<text x="220.3" y="183.8">United</text>
<text x="224.9" y="180.8">waived</text>
<text x="228.6" y="183.8">States.</text>
<text x="233.6" y="180.8">all</text>
<text x="237.7" y="180.8">copyright</text>
<text x="249.3" y="180.8">and</text>
<text x="254.6" y="180.8">related</text>
<text x="160.4" y="189.8">Sheet:</text>
<text x="160.4" y="187">Rich</text>
<text x="166.9" y="187">Holmes</text>
<text x="168.6" y="189.8">/Main</text>
<text x="176.5" y="189.8">PCB/</text>
<text x="176.7" y="187">/</text>
<text x="179.8" y="187">Analog</text>
<text x="188.9" y="187">Output</text>
<text x="160.4" y="192.5">File:</text>
<text x="166.4" y="192.5">main.kicad_sch</text>
<text x="160.4" y="202.7">KiCad</text>
<text x="160.4" y="199.9">Size:</text>
<text x="167" y="199.9">USLetter</text>
<text x="168.1" y="202.7">E.D.A.</text>
<text x="176.8" y="202.7">kicad-cli</text>
<text x="182.4" y="199.9">Date:</text>
<text x="188.6" y="202.7">7.0.1-3b83917a11~171~ubuntu22.04.1</text>
<text x="189.3" y="199.9">2021-12-19</text>
<text x="245.4" y="200.1">Rev:</text>
<text x="245.4" y="202.7">Id:</text>
<text x="249.4" y="202.7">2/3</text>
</g>
<g font-size="1.8" fill="#840000">
<text x="35" y="11.8">1</text>
<text x="85" y="11.8">2</text>
<text x="135" y="11.8">3</text>
<text x="185" y="11.8">4</text>
<text x="235" y="11.8">5</text>
<text x="10.4" y="35.8">A</text>
<text x="267.8" y="35.8">A</text>
<text x="10.3" y="85.8">B</text>
<text x="156.2" y="89.8">VCAA_OUT</text>
<text x="267.7" y="85.8">B</text>
<text x="95.1" y="97.4">V+</text>
<text x="123.7" y="101.9">GND</text>
<text x="210.7" y="97.4">V+</text>
<text x="117.2" y="103.8">VCAA_OUT</text>
<text x="10.3" y="135.8">C</text>
<text x="267.7" y="135.8">C</text>
<text x="10.3" y="185.8">D</text>
<text x="267.7" y="185.8">D</text>
<text x="35" y="205.7">1</text>
<text x="85" y="205.7">2</text>
<text x="135" y="205.7">3</text>
<text x="185" y="205.7">4</text>
<text x="235" y="205.7">5</text>
</g>
<g font-size="1.8" fill="#006464">
<text x="40.8" y="17.7">100k</text>
<text x="41.9" y="14.9">R1</text>
<text x="106.8" y="17.7">100k</text>
<text x="107.9" y="14.9">R2</text>
<text x="156.4" y="17.7">100k</text>
<text x="156.8" y="14.9">R23</text>
<text x="222.4" y="17.7">100k</text>
<text x="222.9" y="14.9">R24</text>
<text x="107.3" y="23.5">U1D</text>
<text x="222.9" y="23.5">U1A</text>
<text x="16.5" y="27.5">AudioJack2</text>
<text x="24.9" y="24.7">J1</text>
<text x="91.4" y="25.1">R3</text>
<text x="91.5" y="27.8">2k</text>
<text x="106.3" y="26.3">TL074</text>
<text x="132" y="27.5">AudioJack2</text>
<text x="140.4" y="24.7">J5</text>
<text x="206.4" y="25.1">R25</text>
<text x="207.1" y="27.8">2k</text>
<text x="221.9" y="26.3">TL074</text>
<text x="37.4" y="34.6">GND</text>
<text x="44.4" y="35.2">R4</text>
<text x="104.3" y="35.1">+</text>
<text x="152.9" y="34.6">GND</text>
<text x="159.4" y="35.2">R26</text>
<text x="219.8" y="35.1">+</text>
<text x="24.9" y="39.9">J2</text>
<text x="43.3" y="38">100k</text>
<text x="76.1" y="41.7">+12V</text>
<text x="83.8" y="41.7">+12V</text>
<text x="91.4" y="41.6">R5</text>
<text x="107.9" y="41.6">R6</text>
<text x="140.4" y="39.9">J6</text>
<text x="158.9" y="38">100k</text>
<text x="191.7" y="41.7">+12V</text>
<text x="199.3" y="41.7">+12V</text>
<text x="206.4" y="41.6">R27</text>
<text x="222.9" y="41.6">R28</text>
<text x="16.5" y="42.7">AudioJack2</text>
<text x="58.4" y="46.6">R7</text>
<text x="90.3" y="44.3">100k</text>
<text x="106.7" y="44.3">470R</text>
<text x="132" y="42.7">AudioJack2</text>
<text x="173.4" y="46.6">R29</text>
<text x="205.9" y="44.3">100k</text>
<text x="222.3" y="44.3">470R</text>
<text x="37.4" y="49.8">GND</text>
<text x="58.5" y="49.4">2k</text>
<text x="81.1" y="50.7">Q1</text>
<text x="81.1" y="53.5">2N3904</text>
<text x="107.9" y="53">R8</text>
<text x="113.6" y="53.6">GND</text>
<text x="120.6" y="53">R9</text>
<text x="152.9" y="49.8">GND</text>
<text x="174.1" y="49.4">2k</text>
<text x="196.6" y="50.7">Q3</text>
<text x="196.6" y="53.5">2N3904</text>
<text x="222.9" y="53">R30</text>
<text x="229.1" y="53.6">GND</text>
<text x="235.6" y="53">R31</text>
<text x="40.8" y="59.6">100k</text>
<text x="41.3" y="56.8">R11</text>
<text x="56.8" y="58.1">TL074</text>
<text x="57.7" y="55.3">U1C</text>
<text x="107.4" y="55.8">20k</text>
<text x="120.1" y="55.8">30k</text>
<text x="156.4" y="59.6">100k</text>
<text x="156.8" y="56.8">R33</text>
<text x="172.4" y="58.1">TL074</text>
<text x="173.3" y="55.3">U1B</text>
<text x="223" y="55.8">20k</text>
<text x="235.7" y="55.8">30k</text>
<text x="88.7" y="63.4">Q2 GND</text>
<text x="100.3" y="65.1">-12V</text>
<text x="204.2" y="63.4">Q4 GND</text>
<text x="215.8" y="65.1">-12V</text>
<text x="54.7" y="66.9">+</text>
<text x="88.7" y="66.2">2N3906</text>
<text x="170.3" y="66.9">+</text>
<text x="204.2" y="66.2">2N3906</text>
<text x="27.9" y="74.7">+12V</text>
<text x="40.8" y="76.1">100k</text>
<text x="41.3" y="73.3">R13</text>
<text x="53.4" y="73.3">R101</text>
<text x="54.7" y="76.1">2k</text>
<text x="80.5" y="73.6">R14</text>
<text x="80.5" y="76.4">120k</text>
<text x="88.1" y="74.8">R15</text>
<text x="88.1" y="77.6">20k</text>
<text x="143.4" y="74.7">+12V</text>
<text x="156.4" y="76.1">100k</text>
<text x="156.8" y="73.3">R36</text>
<text x="169.5" y="73.3">R37</text>
<text x="170.3" y="76.1">2k</text>
<text x="196.1" y="73.6">R34</text>
<text x="196.1" y="76.4">120k</text>
<text x="203.7" y="74.8">R35</text>
<text x="203.7" y="77.6">20k</text>
<text x="60.2" y="85.4">GND</text>
<text x="76.1" y="84.1">-12V</text>
<text x="107.3" y="87.3">R16</text>
<text x="120" y="87.3">R17</text>
<text x="128.3" y="84.6">J3</text>
<text x="128.3" y="87.4">AudioJack2</text>
<text x="143.8" y="87.2">AudioJack2_SwitchT</text>
<text x="145" y="84.4">J8</text>
<text x="175.8" y="85.4">GND</text>
<text x="191.7" y="84.1">-12V</text>
<text x="222.9" y="87.3">R38</text>
<text x="235.6" y="87.3">R39</text>
<text x="43.8" y="93.6">R19</text>
<text x="61.7" y="94.9">LM13700</text>
<text x="64.2" y="92.1">U2A</text>
<text x="92.2" y="95">LM13700</text>
<text x="94.6" y="92.2">U2B</text>
<text x="107.1" y="90.1">4.7k</text>
<text x="120.7" y="90.1">1k</text>
<text x="159.4" y="93.6">R40</text>
<text x="177.3" y="94.9">LM13700</text>
<text x="179.6" y="92.1">U2C</text>
<text x="207.8" y="95">LM13700</text>
<text x="210.1" y="92.2">U2D</text>
<text x="222.7" y="90.1">4.7k</text>
<text x="236.3" y="90.1">1k</text>
<text x="254.8" y="92">J7</text>
<text x="254.8" y="94.8">AudioJack2</text>
<text x="16.5" y="101.1">AudioJack2</text>
<text x="24.9" y="98.3">J4</text>
<text x="43.3" y="96.4">100k</text>
<text x="61.1" y="98.6">+</text>
<text x="100.3" y="99.4">-12V</text>
<text x="158.9" y="96.4">100k</text>
<text x="176.7" y="98.6">+</text>
<text x="215.8" y="99.4">-12V</text>
<text x="240.6" y="101.9">GND</text>
<text x="42.8" y="104.1">RV18</text>
<text x="45.4" y="106.8">2k</text>
<text x="158.4" y="104.1">RV41</text>
<text x="160.9" y="106.8">2k</text>
<text x="37.4" y="108.3">GND</text>
<text x="74.9" y="112.8">+12V</text>
<text x="81.9" y="112.7">R21</text>
<text x="98.4" y="112.7">R22</text>
<text x="152.9" y="108.3">GND</text>
<text x="190.4" y="112.8">+12V</text>
<text x="197.5" y="112.7">R43</text>
<text x="214" y="112.7">R44</text>
<text x="51.3" y="114.2">R20</text>
<text x="51.3" y="117">150R</text>
<text x="81.4" y="115.5">470k</text>
<text x="98.5" y="115.5">47k</text>
<text x="166.9" y="114.2">R42</text>
<text x="166.9" y="117">150R</text>
<text x="197" y="115.5">470k</text>
<text x="214.1" y="115.5">47k</text>
<text x="29.1" y="120.4">+12V</text>
<text x="41.3" y="124.1">R46</text>
<text x="104.7" y="124.8">GND</text>
<text x="144.7" y="120.4">+12V</text>
<text x="156.8" y="124.1">R48</text>
<text x="220.3" y="124.8">GND</text>
<text x="25.1" y="128.2">RV45</text>
<text x="27.6" y="131">2k</text>
<text x="41.8" y="126.9">2M</text>
<text x="47.5" y="126">GND</text>
<text x="140.6" y="128.2">RV47</text>
<text x="143.2" y="131">2k</text>
<text x="157.4" y="126.9">2M</text>
<text x="163.1" y="126">GND</text>
<text x="29.1" y="138.7">-12V</text>
<text x="73" y="142.2">GRAF101</text>
<text x="144.7" y="138.7">-12V</text>
<text x="73" y="144.9">Holes</text>
<text x="73.7" y="150.1">GRAF103</text>
<text x="73.7" y="152.6">CC0</text>
<text x="78.5" y="152.6">logo</text>
<text x="112.1" y="150.1">+12V</text>
<text x="128.3" y="151.8">TP102</text>
<text x="128.3" y="154.4">GND</text>
<text x="142.2" y="151.8">TP103</text>
<text x="142.2" y="154.4">-12V</text>
<text x="73.7" y="157.7">GRAF104</text>
<text x="73.7" y="160.2">AO logo</text>
<text x="105.8" y="157.2">TP101</text>
<text x="106.5" y="159.7">+12V</text>
<text x="123.9" y="160.2">GND</text>
<text x="136.7" y="160.2">-12V</text>
<text x="74.3" y="163.7">B101</text>
<text x="74.3" y="166.5">Board</text>
<text x="59.7" y="178">1N5817</text>
<text x="61" y="175.7">D101</text>
<text x="75.2" y="176.8">+12V</text>
<text x="87.9" y="174.2">+12V</text>
<text x="104.5" y="174.2">+12V</text>
<text x="133.7" y="174.2">+12V</text>
<text x="29" y="181.2">+12V</text>
<text x="29" y="183.7">GND</text>
<text x="34.4" y="181.2">+12V</text>
<text x="35.6" y="183.7">GND</text>
<text x="61" y="185.8">D102 PWR_FLAG</text>
<text x="93.2" y="181.3">C1</text>
<text x="93.2" y="183.6">10uF</text>
<text x="109.6" y="181.3">C2</text>
<text x="109.6" y="183.6">100nF</text>
<text x="118.8" y="185.3">U1E</text>
<text x="118.9" y="184.5" transform="rotate(-90 118.9 184.5)">V+</text>
<text x="138.8" y="181.3">C3</text>
<text x="138.8" y="183.6">100nF</text>
<text x="148" y="185.3">U2E</text>
<text x="148.1" y="184.5" transform="rotate(-90 148.1 184.5)">V+</text>
<text x="15.6" y="186.4">GND</text>
<text x="29" y="191.3">-12V</text>
<text x="29" y="188.8">GND</text>
<text x="29" y="186.2">GND</text>
<text x="34.4" y="191.3">-12V</text>
<text x="35.6" y="188.8">GND</text>
<text x="35.6" y="186.2">GND</text>
<text x="49" y="186.4">GND</text>
<text x="59.7" y="188.2">1N5817</text>
<text x="75.2" y="186.9">-12V</text>
<text x="80.7" y="190.6">GND</text>
<text x="93.2" y="188.9">C4</text>
<text x="93.2" y="191.2">10uF</text>
<text x="98.5" y="190.6">GND</text>
<text x="109.6" y="188.9">C5</text>
<text x="109.6" y="191.2">100nF</text>
<text x="118.8" y="188.1">TL074</text>
<text x="118.9" y="189.1" transform="rotate(-90 118.9 189.1)">V-</text>
<text x="127.7" y="190.6">GND</text>
<text x="138.8" y="188.9">C6</text>
<text x="138.8" y="191.2">100nF</text>
<text x="148" y="188.1">LM13700</text>
<text x="148.1" y="189.1" transform="rotate(-90 148.1 189.1)">V-</text>
<text x="66.3" y="195.7">PWR_FLAG</text>
<text x="87.2" y="198.3">-12V</text>
<text x="103.7" y="198.3">-12V</text>
<text x="132.9" y="198.3">-12V</text>
</g>
<g font-size="1.8" fill="#725600">
<text x="29.6" y="19.9">CV1AA</text>
<text x="145" y="19.9">CV1AB</text>
<text x="38.2" y="25">CV1A</text>
<text x="153.8" y="25">CV1B</text>
<text x="25.9" y="61.8">CVOFFSA</text>
<text x="141.3" y="61.8">CVOFFSB</text>
<text x="92.3" y="89.4" transform="rotate(-90 92.3 89.4)">LINA</text>
<text x="207.8" y="89.6" transform="rotate(-90 207.8 89.6)">LINB</text>
<text x="87.2" y="90" transform="rotate(-90 87.2 90)">LOGA</text>
<text x="89.7" y="92.6" transform="rotate(-90 89.7 92.6)">LLSWA</text>
<text x="202.8" y="90.2" transform="rotate(-90 202.8 90.2)">LOGB</text>
<text x="205.3" y="92.6" transform="rotate(-90 205.3 92.6)">LLSWB</text>
</g>
<g font-size="1.8" fill="#a90000">
<text x="35" y="23.9">T</text>
<text x="150.6" y="23.9">T</text>
<text x="34.9" y="26.4">S</text>
<text x="101.6" y="29">13</text>
<text x="150.5" y="26.4">S</text>
<text x="217.8" y="29">2</text>
<text x="101.6" y="34">12</text>
<text x="114.3" y="31.5">14</text>
<text x="217.8" y="34">3</text>
<text x="230.5" y="31.5">1</text>
<text x="34.9" y="41.7">S</text>
<text x="150.5" y="41.7">S</text>
<text x="80.6" y="47.7" transform="rotate(-90 80.6 47.7)">3</text>
<text x="196.2" y="47.7" transform="rotate(-90 196.2 47.7)">3</text>
<text x="73.3" y="52.7">2</text>
<text x="188.9" y="52.7">2</text>
<text x="80.6" y="55.3" transform="rotate(-90 80.6 55.3)">1</text>
<text x="196.2" y="55.3" transform="rotate(-90 196.2 55.3)">1</text>
<text x="52.1" y="65.8">10</text>
<text x="52.7" y="60.7">9</text>
<text x="65.4" y="63.2">8</text>
<text x="80.9" y="65.4">2</text>
<text x="88.3" y="60.4" transform="rotate(-90 88.3 60.4)">1</text>
<text x="168.2" y="65.8">5</text>
<text x="168.2" y="60.7">6</text>
<text x="180.9" y="63.2">7</text>
<text x="196.5" y="65.4">2</text>
<text x="203.8" y="60.4" transform="rotate(-90 203.8 60.4)">1</text>
<text x="88.3" y="68" transform="rotate(-90 88.3 68)">3</text>
<text x="203.8" y="68" transform="rotate(-90 203.8 68)">3</text>
<text x="130.1" y="93.7">S</text>
<text x="149.9" y="95">TN</text>
<text x="245.7" y="93.7">S</text>
<text x="34.9" y="100.1">S</text>
<text x="49.3" y="101.6" transform="rotate(-90 49.3 101.6)">3</text>
<text x="59" y="100.1">2</text>
<text x="71.7" y="97.5">1</text>
<text x="71.7" y="100.1">5</text>
<text x="92.7" y="100.1">7</text>
<text x="150.5" y="100.1">S</text>
<text x="150.6" y="97.5">T</text>
<text x="164.8" y="101.6" transform="rotate(-90 164.8 101.6)">3</text>
<text x="174" y="100.1">15</text>
<text x="186.7" y="100.1">12</text>
<text x="186.7" y="97.5">16</text>
<text x="207.6" y="100.1">10</text>
<text x="49.3" y="108" transform="rotate(-90 49.3 108)">1</text>
<text x="52" y="103.9">2</text>
<text x="59" y="102.6">4</text>
<text x="99" y="102.6">8</text>
<text x="164.8" y="108" transform="rotate(-90 164.8 108)">1</text>
<text x="167.6" y="103.9">2</text>
<text x="174" y="102.6">13</text>
<text x="214.6" y="102.6">9</text>
<text x="31.5" y="125.8" transform="rotate(-90 31.5 125.8)">3</text>
<text x="147.1" y="125.8" transform="rotate(-90 147.1 125.8)">3</text>
<text x="31.5" y="132.1" transform="rotate(-90 31.5 132.1)">1</text>
<text x="147.1" y="132.1" transform="rotate(-90 147.1 132.1)">1</text>
<text x="24.1" y="180.1">10</text>
<text x="24.7" y="185.2">6</text>
<text x="24.7" y="182.6">8</text>
<text x="42.5" y="185.2">5</text>
<text x="42.5" y="182.6">7</text>
<text x="42.5" y="180.1">9</text>
<text x="117.9" y="180.4" transform="rotate(-90 117.9 180.4)">4</text>
<text x="147.1" y="181" transform="rotate(-90 147.1 181)">11</text>
<text x="24.7" y="190.2">2</text>
<text x="24.7" y="187.7">4</text>
<text x="42.5" y="190.2">1</text>
<text x="42.5" y="187.7">3</text>
<text x="147.1" y="191.8" transform="rotate(-90 147.1 191.8)">6</text>
<text x="117.9" y="192.4" transform="rotate(-90 117.9 192.4)">11</text>
</g>
<g font-size="1.8" fill="#0f0f0f">
<text x="35" y="39.1">T CV2A</text>
<text x="49.5" y="39.1">CVINA</text>
<text x="150.6" y="39.1">T CV2B</text>
<text x="165.1" y="39.1">CVINB</text>
<text x="68.6" y="63.2">CVSUMA</text>
<text x="184.1" y="63.2">CVSUMB</text>
<text x="124.7" y="91.2">OUTA T</text>
<text x="240.1" y="91.2">OUTB T</text>
<text x="35" y="97.5">T SIGA</text>
<text x="53.3" y="97.5">SIGAP3</text>
<text x="150.6" y="97.5">T SIGB</text>
<text x="168.9" y="97.5">SIGBP14</text>
<text x="231.1" y="102.6">VCAB_OUT</text>
<text x="34.3" y="128">2 BIASA</text>
<text x="149.8" y="128">2 BIASB</text>
<text x="48.3" y="180.1">+12_IN</text>
<text x="48.3" y="190.2">-12_IN</text>
</g>
<text font-size="1.8" fill="#0000c2" x="194.3" y="139.7">Hardware</text>
<g font-size=".7" fill="#006464">
<text x="61.1" y="100.7">DIODE_BIAS</text>
<text x="176.7" y="100.7">DIODE_BIAS</text>
</g>
</svg>
